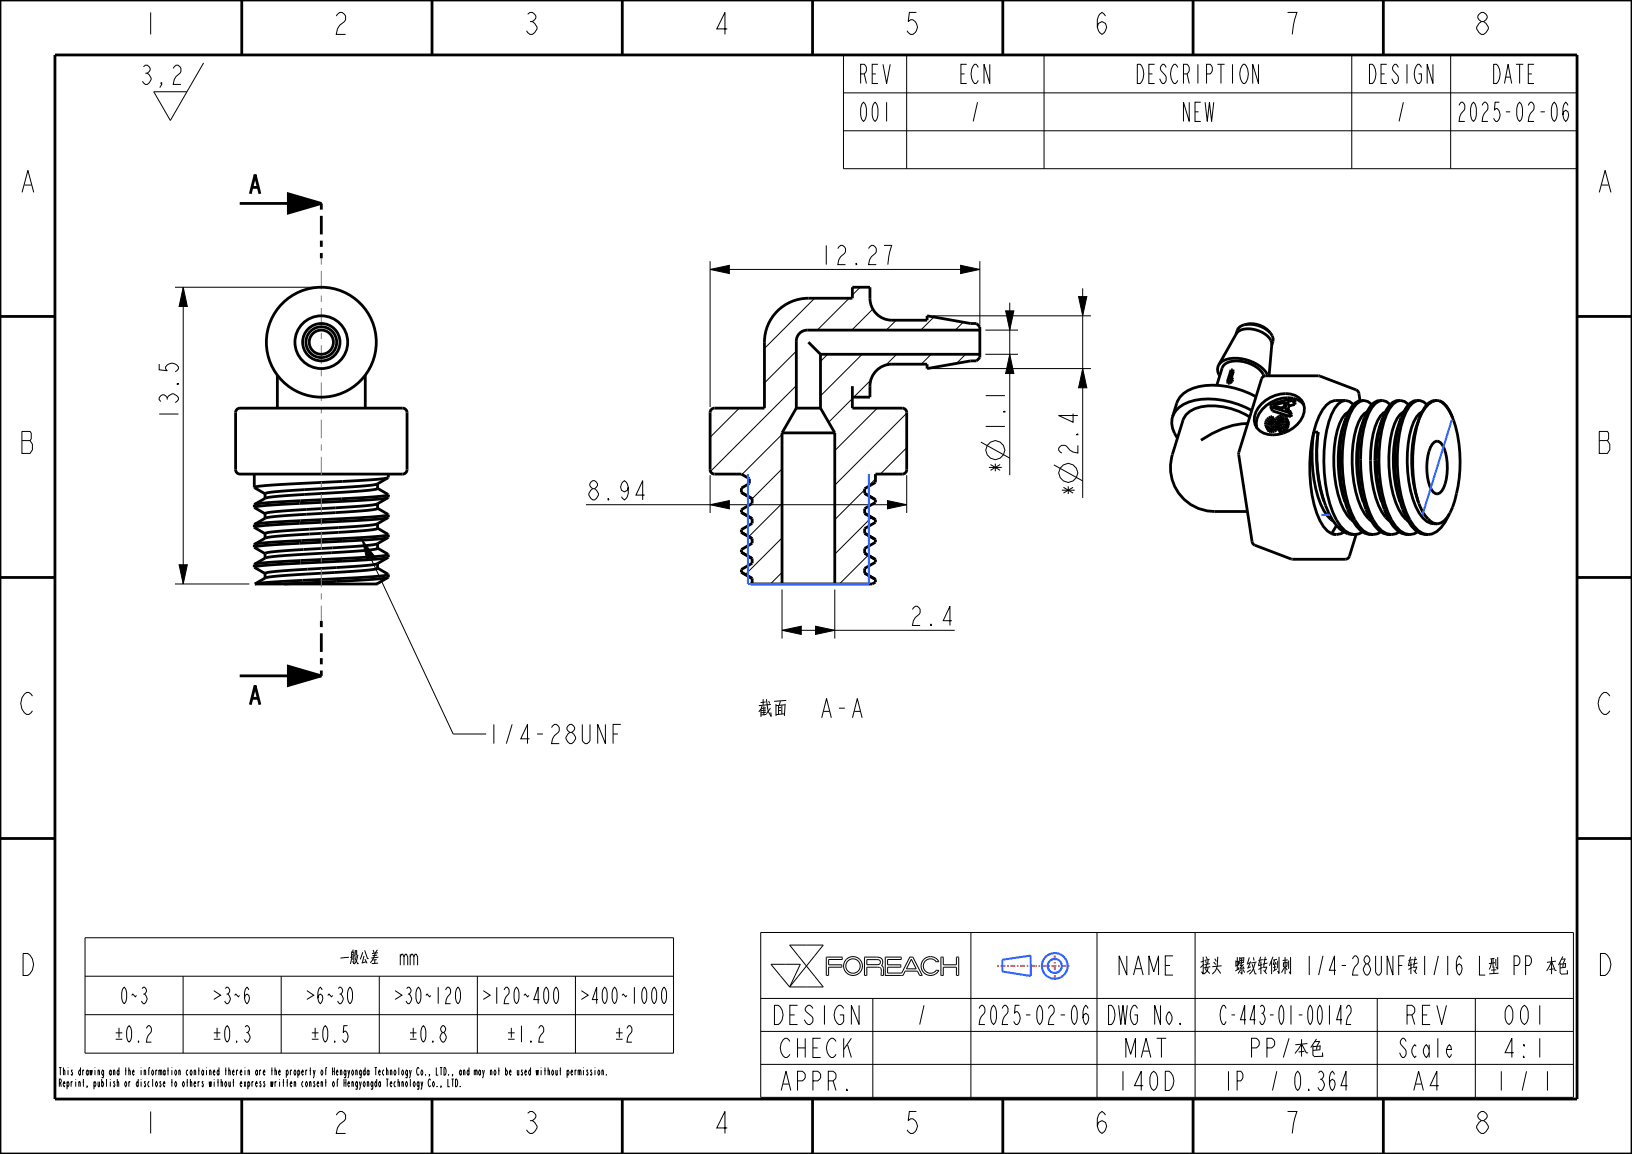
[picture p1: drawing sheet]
<svg xmlns="http://www.w3.org/2000/svg" width="297mm" height="210mm" viewBox="0 0 297 210" stroke-linecap="round" stroke-linejoin="round" font-family="sans-serif">
<g fill="none" stroke="#000" stroke-width=".18">
<path d="M26.1 12.2l.4-.3a.8 .8 0 0 1 .8 .8l-.5 .6a1.59 1.59 0 0 1 .7 1.2 1.15 1.15 0 0 1-1 .9l-.6-.6M26.5 13.3h.3M29.4 15.4l-.1-.3h.1v.3l-.3 .5M31.5 12.4l.6-.5h.3l.5 .5a1.35 1.35 0 0 1-.8 1.5l-.4 .6-.2 .9h1.4M37.1 11.4l-6.1 10.5-3-5.2h6M153.5 10h133.5v20.7h-133.5zM153.5 16.9h133.5M165 10v20.7M190 10v20.7M207 11.7a.96 .96 0 0 1 1 .9 2.6 2.6 0 0 1-.5 2.6h-.5zM229 11.7v3.5l-1-3.5v3.5M246 10v20.7"/>
<path d="M264 10v20.7M265.5 19.2l.4-.6h.3a1.25 1.25 0 0 1-.3 2l-.2 .6-.2 .9h1.1M285.3 19.2l-.3-.6a2.91 2.91 0 0 0 0 3.5 1.6 1.6 0 0 0 .3-1.7l-.3-.3-.4 .3-.2 .5M153.5 23.8h133.5M31.8 52.3h25.7M33.3 52.3l.8 3.5h-1.5zM33.3 52.3v54M129.2 49l3.5-.7v1.5zM129.2 47.5v26.6M129.2 49h49.1M148.3 54.3l-9.2 9.1M154.5 54.3l-5.8 5.8"/>
<path d="M156.5 52.3l-1.4 1.4M158.9 56.2l-3.9 3.9M160.9 44.7h1.4l-.4 1.1-.3 2.4M163.1 58.3l-1.8 1.8M169.7 57.5h28.8M170 57.7l-2.4 2.4M174.8 48.3l3.5 .7-3.5 .8zM175.3 58.6l-1.4 1.5M178.3 47.5v11.6M183 56.6h1.5l-.7 3.5zM183.8 55.1v31.4M196.3 54h1.5l-.8 3.5z"/>
<path d="M197 52.5v38.1M29 66.2v1.1l1.4 .2-.3-.4a1.12 1.12 0 0 1 1.8-.9l.6 .6v.3l-.6 .5M134.5 74.3l-5.3 5.3M142.3 79l-7.3 7.3M144.9 70.2l-15.6 15.6M144.9 63.9l-5.8 5.8M150.6 64.5l-1.3 1.3M155.1 72.5l-4.3 4.3M156.9 64.5l-7.6 7.5M158.5 69.1l-3.1 3.2M159.7 74.3l-7.8 7.7M163.2 64.5l-2 2"/>
<path d="M165 75.2l-13.1 13.1M169.5 64.5l-1.8 1.8M169.7 67.1h28.8M175.7 64.5l-1.6 1.6M179.3 64.5h6M179.3 60.1h6M183.8 64.5l.7 3.5h-1.5zM197 67.1l.8 3.5h-1.5zM65.9 98.3l2.2 2.8-1.4 .7zM65.9 98.3l16.6 35.3h6M106.6 91.8h58.4M117.3 90.1h-1.6l1.3-2.6v3.5"/>
<path d="M129.2 91.8l3.5-.7v1.5zM129.2 86.5v6.8M142.3 91.6l-6 6M142.3 97.9l-6.6 6.6M142.3 85.3l-5.4 5.5M157.4 89.1l-5.5 5.5M158.6 94.2l-6.7 6.6M159.3 87.2l-1.5 1.5M161.5 91.1l3.5 .7-3.5 .8zM165 81.5l-4.8 4.8M165 86.5v6.8M178.5 80.5l5.3 2.9"/>
<path d="M191.8 84.6l5.2 2.9M31.8 106.3h13.6M32.6 102.8h1.5l-.8 3.5zM142.3 114.7l3.5-.7v1.5zM142.3 114.7h31.4M142.3 107.3v8.9M142.3 104.2l-2.1 2.1M148.4 114l3.5 .7-3.5 .8zM151.9 107.3v8.9M158 101.1l-5.2 5.2M110.2 131.8v3.5l-1.4-3.5v3.5M111.6 133.6h.8"/>
<path d="M113 131.8h-1.4v3.5M15.5 170.6h107.1v21h-107.1zM15.5 177.6h107.1M33.3 177.6v14M51.2 177.6v14M69 177.6v14M72.8 174.1l.3-.5h.2l.2 .5v1.5M86.9 177.6v14M104.7 177.6v14M138.4 169.7h147.9v30h-147.9zM140.3 175.5h5.3l-1.9 4.1zM143.7 172h6.1l-3 3.8z"/>
<path d="M146.8 175.8l3 3.8h-6.1M146.8 175.8l-3.1 3.8M150.8 177.5v-1.5h2.4v-.4h-2.4v-1h2.4l.1-.4h-2.9v3.3h.4M157.8 174.6l2.1 .1 .3 .1v.4l-.4 .3h-2zM157.8 177.5v-1.5h1.9l.4 .1 .2 .2 .1 1.2h.4M160.8 177.5v-1.3l-.4-.5 .2-.6-.2-.7-.7-.2h-2.3l-.1 3.3h.5M164.3 177.5h.1M165.9 174.6l.8 1.7h-1.7zM166.1 174.2h-.5l-1.5 2.9h-2.6v-1.1h2.4v-.4h-2.4v-1h2.5v-.4h-2.9v3.3h3.2M166.1 174.2h.1M166.1 174.2l1.7 3.3h-.4l-.4-.8h-2.3l-.4 .8M170.4 175l-.7-.5h-.8l-.6 .5-.3 .8 .3 .8 .6 .4h.8l.7-.4"/>
<path d="M170.4 176.6h.1M170.4 175h.1M170.4 176.6h.4M170.4 175h.5l-.4-.5-.5-.3-.7-.1-.7 .1-.5 .4-.3 .5-.2 .5 .1 .7 .5 .8 1 .4 1-.2 .7-.7M170.8 176.6h.1M171.2 174.2h.5v1.4h2.4v-1.4h.4v3.3h-.4v-1.5h-2.4v1.5h-.5zM176.7 169.7v30M199.6 169.7v30M217.5 169.7v30M15.5 184.6h107.1M50.7 195.1h.3l-.1-.4a.68 .68 0 0 0 0 1l.1-.3M52.1 195.1l.2-.4a.58 .58 0 0 1-.1 1l-.1-.4"/>
<path d="M52.1 194.7v1.4M52.8 197.2h.3l-.1-.4a.68 .68 0 0 0 0 1l.1-.3M52.8 194.7v1M53.1 194.8l-.2-.1-.1 .3M53.5 197.1l.2-.3 .1 1M53.5 196.8v1M53.7 194.7a.68 .68 0 0 1 0 1 .68 .68 0 0 1 0-1zM54.2 195.1l.2-.4a.58 .58 0 0 1-.1 1l-.1-.4M54.2 194.7v1.4M54.9 195.1h.3l-.1-.4a.68 .68 0 0 0 0 1l.1-.3M55.2 196.9l-.1-.1a.68 .68 0 0 0 0 1l.1-.2M55.6 194.7v1"/>
<path d="M55.8 196.8a.68 .68 0 0 1 0 1 .68 .68 0 0 1 0-1zM55.9 194.8l-.2-.1-.1 .3M56.3 197.1l.2-.3 .1 1M56.3 194.8h.3M56.3 196.8v1M56.5 194.3v1.4M57 194.7l.2 .8-.2 .6M57.3 196.9l-.1-.1-.1 .1a.52 .52 0 0 1 0 .9l-.1-.3M57.4 194.7l-.2 .8M57.7 197.2h.3l-.1-.4a.68 .68 0 0 0 0 1l.1-.3M58.4 197.1l.2-.3 .1 1M58.4 196.8v1"/>
<path d="M58.6 194.7a.68 .68 0 0 1 0 1 .68 .68 0 0 1 0-1zM59.1 196.9h.3M59.2 194.8h.2M59.3 196.4v1.4M59.5 194.4l-.1-.1-.1 .2v1.2M60.7 196.8a.68 .68 0 0 1 0 1 .68 .68 0 0 1 0-1zM61.3 196.9h.2M61.6 196.5l-.1-.1-.1 .2v1.2M81.5 196.4v1.4h.4M82.4 196.4v1.4M82.9 196.4h.2a1.23 1.23 0 0 1 0 1.4h-.2zM83.7 197.6l.1 .2z"/>
<path d="M101.8 194.8h.3M102 194.3v1.4M103.2 195.1l.2-.4a.58 .58 0 0 1-.1 1l-.1-.4M103.2 194.7v1.4M103.9 195.1h.3l-.1-.4a.68 .68 0 0 0 0 1l.1-.3M104.6 194.7v1M104.9 194.8l-.2-.1-.1 .3M105.2 195l.2-.3 .1 1M105.2 194.7v1M105.5 195l.2-.3v1M106.2 194.3v.1M106.2 194.7v1"/>
<path d="M107 194.8l-.1-.1-.1 .1a.52 .52 0 0 1 0 .9l-.1-.3M107.7 194.8l-.1-.1-.1 .1a.52 .52 0 0 1 0 .9l-.1-.3M108.3 194.3v.1M108.3 194.7v1M109 194.7a.68 .68 0 0 1 0 1 .68 .68 0 0 1 0-1zM109.5 195l.2-.3 .1 1M109.5 194.7v1M110.3 195.5l.1 .2zM138.4 181.7h147.9M138.4 187.7h147.9M138.4 193.7h147.9M158.8 181.7v18"/>
<path d="M178.2 183.5l.4-.6h.2a1.25 1.25 0 0 1-.2 2.1l-.3 .6-.1 .8h1M198 183.5l-.4-.6a2.91 2.91 0 0 0 0 3.5 1.6 1.6 0 0 0 .4-1.7l-.4-.3-.4 .3-.1 .6M223.1 183.5l-.3-.6a.94 .94 0 0 0-.7 .9 2.98 2.98 0 0 0 .5 2.6h.2l.3-.5M245 183.5l.3-.6h.2a1.39 1.39 0 0 1-.2 2.1l-.3 1.4h.9M250.6 181.7v18M268.5 181.7v18"/>
<circle cx="181.1" cy="81.9" r="1.72"/>
<circle cx="194.4" cy="86.1" r="1.72"/>
<circle cx="155.2" cy="175.8" r="1.31"/>
<circle cx="155.2" cy="175.8" r="1.71"/>
</g>
<g fill="#000">
<path d="M52.5 35.3l6 1.7-6 1.8zM33.3 52.3l.8 3.5h-1.5zM129.2 49l3.5-.7v1.5zM174.8 48.3l3.5 .7-3.5 .8zM196.3 54h1.5l-.8 3.5zM183 56.6h1.5l-.7 3.5zM183.8 64.5l.7 3.5h-1.5zM197 67.1l.8 3.5h-1.5zM65.9 98.3l2.2 2.8-1.4 .7zM129.2 91.8l3.5-.7v1.5zM161.5 91.1l3.5 .7-3.5 .8zM32.6 102.8h1.5l-.8 3.5z"/>
<path d="M142.3 114.7l3.5-.7v1.5zM148.4 114l3.5 .7-3.5 .8zM52.5 121.2l6 1.8-6 1.7z"/>
</g>
<g fill="none" stroke="#000" stroke-width=".51">
<path d="M0 0h297v210h-297zM10 10h277v190h-277zM44 .1v10M78.6 .1v10M113.2 .1v10M147.9 .1v10M182.5 .1v10M217.1 .1v10M251.7 .1v10M43.6 37h14.9M52.5 35.3l6 1.7-6 1.8zM0 57.6h10"/>
<path d="M226.5 59.1a1.68 1.68 0 0 0-1.3 1M226.5 59.1a5.3 5.3 0 0 1 4.6 1.4M226.5 59.1a4.4 4.4 0 0 1 4.6 1.4M287 57.6h10M43.1 74.5l.6-.2h29.6a.8 .8 0 0 1 .8 .8v10.4a.8 .8 0 0 1-.8 .8h-29.6a.8 .8 0 0 1-.8-.8v-10.4zM142.3 78.8v27.5M142.3 78.8h9.6M144.9 74.3h4.4M144.9 74.3l-2.6 4.5M147.1 62.3l2.2 2.2M149.3 64.5v9.8M149.3 74.3l2.6 4.5"/>
<path d="M149.3 64.5h29M151.9 78.8v27.5M155.1 70.3v4h9.1a.8 .8 0 0 1 .8 .8v10.4a.8 .8 0 0 1-.8 .8h-4.9v1.5l-1.9 1.1v.9l1.9 1.1M155.1 72.3h3.2a5.5 5.5 0 0 1 1.2-4.9 4 4 0 0 1 2.8-1.1h6.4v.8l8-1.4h1l.6-.6v-5.6l-.6-.6h-1l-8-1.4v.8h-6.4a4 4 0 0 1-4-4v-2h-3.2v2h-8a8 8 0 0 0-8 8v12h-9.1a.8 .8 0 0 0-.8 .8v10.4a.8 .8 0 0 0 .8 .8h4.9l1.5 .8v.9l-1.5 .8v.8M178.3 60.1h-31.4a2 2 0 0 0-2 2v12.2M223.4 69.5l.1 .2h.3M223.4 69.5h.3M223.7 69.5l.1 .2M224.1 69.2l.1 .2M224.1 69.2l-.4 .3M224.2 68.8l.1 .2-.1 .4M224.2 68.8l-.1 .4"/>
<path d="M224.2 69.4l-.4 .3M224.4 67.3l.1 .3-.5 1.3M224.4 67.3h-.4l-.6 2.2M224.4 67.3l-.6 1.8 .4-.3M226.8 77.1a14.7 14.7 0 0 0-8.2 3M227.4 75.9a12 12 0 0 0-9.9-1.5 3.4 3.4 0 0 0-2.2 2.1l-1.9 6.2a8 8 0 0 0 7.6 10.4M230.4 77.5l.6 1M230.4 77.5l.2 .3M230.6 77.8l.4 .7M230.6 77.8h.3M230.8 77l.2 .4M230.9 76.6l.4 .7"/>
<path d="M230.9 76.6l-.1 .4M230.9 77.8l.4 .8M230.9 77.8h.3M231 78.5l.3 .1M231 76.4l.4 .7M231 76.4l-.1 .2M231.1 60.5a1.76 1.76 0 0 1 .6 1.6M231.2 74l.4 .8 3.3 1M231.2 74l3.4 1.1M231.2 77.8l.4 .8M231.2 76.3l.4 .7M231.2 76.3l-.2 .1"/>
<path d="M231.3 77.3l-.1 .1M231.3 78.6h.3M231.4 77.1l-.1 .2M231.4 76.2l.4 .7M231.4 76.2l-.2 .1M231.5 75.8a1.32 1.32 0 0 0-1.1 1.7M231.5 75.8l.4 .7-.1 .4M231.5 75.8l-.1 .4M231.6 77.8h-.4M231.6 77.8l.3 .7M231.6 77l-.2 .1M231.6 73.8l2.3-.6-.4 1.2z"/>
<path d="M231.8 76.9l-.2 .1M231.9 78.5l-.3 .1M231.9 77.5l-.3 .3M231.9 77.5l.4 .7M232.2 77.2l.3 .8M232.2 77.2l-.3 .3M232.3 78.2l-.4 .3M232.3 77l.4 .7M232.3 77l-.1 .2M232.5 76.6l.3 .7M232.5 76.6l-.2 .4M232.5 78l-.2 .2"/>
<path d="M232.6 76.3l.4 .8M232.6 76.3l-.1 .3M232.6 78l.4 .8 .3-.1M232.7 77.7l-.2 .3M232.8 77.3l-.1 .4M232.8 76.1l.4 .8M232.8 76.1l-.2 .2M233 78h-.4M233 78l.3 .7M233 77.1l-.2 .2M233.1 76l.4 .7M233.1 76h.2"/>
<path d="M233.1 76l-.3 .1M233.2 76.9l-.2 .2M233.3 76l.2 .1 .1 .5M233.3 76l.3 .6M233.4 77.8l-.4 .2M233.4 77.8l.4 .7M233.5 76.7l-.3 .2M233.5 76.7h.1M233.6 74.1l-.5 .1M233.6 76.6a1.01 1.01 0 0 1-.8 1l-.2 .4M233.8 77.4l-.4 .4M233.8 77.4l.3 .8"/>
<path d="M233.8 78.5l-.5 .2M233.9 77.1l.4 .7M233.9 77.1l-.1 .3M234.1 76v.3M234.1 76a1.2 1.2 0 0 0-1.3-.4 1.2 1.2 0 0 0-.8 1 .79 .79 0 0 1-1.1 .8l-.1-.4M234.1 76l.4 1M234.1 76.6l.4 .7M234.1 76.6l-.2 .5M234.1 76.3l.4 .7M234.1 76.3v.3M234.1 78.2l-.3 .3M234.2 73.1l.4 .8"/>
<path d="M234.2 73.1l-.4 1.3 .9 .3M234.3 77.8l-.2 .4M234.5 77.3l-.2 .5M234.5 77v.3M234.6 75.1l.3 .7M234.6 73.9l-.2 .7M234.7 74.7l.4 .7-.2 .4M234.7 74.7l-.1 .4M235.3 72.9l-1.1 .2M235.3 72.9l.3 .7M235.4 72.5l-4 1-.2 .5M235.4 72.5l.3 .7-.1 .4"/>
<path d="M235.4 72.5l-.1 .4M235.6 73.6l-1 .3M239.1 78.6a26.4 26.4 0 0 0 1.2 13.2 6.1 6.1 0 0 0 2.4 3M239.1 78.6a28.2 28.2 0 0 0 .5 14.8 6.1 6.1 0 0 0 2.7 3.7M239.1 78.6h.8M239.9 78.6a28.5 28.5 0 0 0 1.9 14.8 7 7 0 0 0 3.4 3.7l.9 .2M239.9 78.6a26.9 26.9 0 0 0 1 12.6M243.1 72.9a2.97 2.97 0 0 0-2.4 1.7l-1.2 2.5-.4 1.5M245 76a27.5 27.5 0 0 0 .5 17.3 6.8 6.8 0 0 0 2.9 3.7l1 .3M245 76a22.6 22.6 0 0 0-.3 15.3M245.4 75a3.3 3.3 0 0 0-1.6 2.1 22.5 22.5 0 0 0 .7 15.6l.7 1.1 1 1M246.3 73.7a1.79 1.79 0 0 0-2.8-.2 9.8 9.8 0 0 0-2.1 4.8 28.3 28.3 0 0 0 1.2 15 6.6 6.6 0 0 0 3 3.8l.9 .2 .9-.2 .6-.3"/>
<path d="M247.5 72.9l-.2-1.5-.3-.4-6.9-2.6h-9.8l-.3 .1-.4 .3-4.2 13.7 2.5 16.1 .1 .3 .4 .3M247.8 72.9a2.94 2.94 0 0 0-2.4 2l-.4 1.1M248.3 76a27.5 27.5 0 0 0 .5 17.3 6.8 6.8 0 0 0 2.9 3.7l1.1 .3M248.3 76a22.5 22.5 0 0 0-.2 15.3M248.8 75a4.4 4.4 0 0 0-2 3 23.2 23.2 0 0 0 .9 14.4l.6 1.1 .7 .9 .6 .4M249.7 73.7a1.8 1.8 0 0 0-2.8-.2 9.8 9.8 0 0 0-2.1 4.9 28.3 28.3 0 0 0 1.1 14.9 6.6 6.6 0 0 0 3.1 3.8l.9 .2 .8-.2 .6-.3M251.1 72.9a2.94 2.94 0 0 0-2.3 2l-.5 1.1M251.6 76a27.5 27.5 0 0 0 .6 17.4 6.7 6.7 0 0 0 2.9 3.6l1 .3M251.6 76a22.3 22.3 0 0 0-.2 15.3M252.1 75a3.8 3.8 0 0 0-1.8 2.6 22.3 22.3 0 0 0 1.2 15.6l.6 .9 .8 .8M253 73.6a1.74 1.74 0 0 0-2.7-.1 9.2 9.2 0 0 0-2.1 4.6 28.2 28.2 0 0 0 1.1 15.3 6.5 6.5 0 0 0 3 3.7l.9 .2 .8-.2 .7-.3M254.4 72.9a2.68 2.68 0 0 0-2.1 1.7l-.7 1.4"/>
<path d="M255 76a27.5 27.5 0 0 0 .5 17.3 6.7 6.7 0 0 0 3 3.8l1 .2M255 76a22.7 22.7 0 0 0-.2 15.3M255.4 75a3.3 3.3 0 0 0-1.6 2.2 22.5 22.5 0 0 0 .8 15.5l.6 1.1 1.1 1M256.3 73.7a1.8 1.8 0 0 0-2.8-.2 9.8 9.8 0 0 0-2.1 4.9 28.3 28.3 0 0 0 1.2 14.9 6.6 6.6 0 0 0 3.1 3.8l.9 .2 .8-.2 .6-.3M257.8 72.9a2.94 2.94 0 0 0-2.3 2l-.5 1.1M258.3 76.2a22.5 22.5 0 0 0-.2 15.1M258.3 76.2a25.6 25.6 0 0 0 .1 15.9 5.2 5.2 0 0 0 2.8 3.2h.3M258.8 75a4.2 4.2 0 0 0-1.9 2.8 23.2 23.2 0 0 0 .7 14.4 4.5 4.5 0 0 0 3.3 3.1h.6M259.7 73.6a1.87 1.87 0 0 0-3.2 .4 16.7 16.7 0 0 0-2.2 8.7 25.2 25.2 0 0 0 2.3 11.9 4.3 4.3 0 0 0 3.3 2.7 3.9 3.9 0 0 0 3.1-2.3l.7-1.4M261.1 72.9a2.94 2.94 0 0 0-2.3 2.1l-.5 1.2M261.9 72.9a4.5 4.5 0 0 1 2.5 3.1M261.9 72.9a2.4 2.4 0 0 0-2.5 1.3l-1.1 2"/>
<path d="M261.9 72.9a5.8 5.8 0 0 1 2.6 3.6 24.5 24.5 0 0 1-.6 16.8 3.1 3.1 0 0 1-2.4 2M46.3 99.1h.1M46.3 91.8h.1M46.3 95.4v.1M48.2 89.8v.9M68.7 99.8l2 1.1a44.6 44.6 0 0 1-8.5 .7l-7.5 .4a54.3 54.3 0 0 0-8.4 .7M68.7 96.1l2 1.2a44.6 44.6 0 0 1-8.5 .7l-7.4 .4a58.8 58.8 0 0 0-8.5 .7M68.7 92.5l2 1.2a44.6 44.6 0 0 1-8.5 .7l-7.5 .3a54.3 54.3 0 0 0-8.4 .7M68.7 88.9l2 1.1a48.5 48.5 0 0 1-8.5 .8l-7.5 .3a54.3 54.3 0 0 0-8.4 .7M68.7 99.8a41.4 41.4 0 0 1-8.3 .8 119 119 0 0 0-12 .9l-2.1 1.2M68.7 96.2l-.8 .2-1.9 .2-9.7 .6a47.6 47.6 0 0 0-8 .7l-2 1.2M68.7 91.7v.9l-1 .2-17.6 1.2a5.7 5.7 0 0 0-3.8 1.4"/>
<path d="M68.7 88v.9a38.6 38.6 0 0 1-8.1 .8l-10.8 .7a5.4 5.4 0 0 0-3.5 1.4M68.7 95.3v.9M68.7 98.9v.9M70.6 94.2l-4.7 .5-16.3 .8-2.2 .2-1.1 .3 1.9 1.1M70.6 97.8l-1.9 1.2a50.1 50.1 0 0 1-8.2 .7l-9.6 .6-1.9 .2-.8 .2M70.6 94.2a6.5 6.5 0 0 1-4.6 1.5l-16.5 1.1-1.3 .3v.8M70.6 90.6a5.7 5.7 0 0 1-3.8 1.4l-17.6 1.2-.9 .2-.1 .9M70.6 86.9l-1.9 1.2a48.1 48.1 0 0 1-8.1 .7l-9.7 .6-1.9 .2-.8 .2M70.6 97.8l-4.7 .5-16.4 .9-2.2 .1-1 .3 1.9 1.1M70.6 86.9l-3.2 .4-11 .6a64.9 64.9 0 0 0-10.1 .8l1.9 1.2M70.6 90.6l-4.7 .4-16.4 .9-2.2 .2-1 .2 1.9 1.2M70.7 90.5l-.1 .1"/>
<path d="M70.7 94.1l-.1 .1M70.7 86.9h-.1M70.7 97.8h-.1M134.9 96.9h.1M134.9 96.9l2 1.1v.9l-2 1.1v.5M134.9 93.2l2 1.2v.8l-2 1.2v.5M134.9 89.6l2 1.1v.9l-2 1.2v.4M134.9 93.2l.1 .1M134.9 89.6l.1 .1M157.4 97.1l1.9 1.1M157.4 97l1.9 1.2M157.4 93.4l1.9 1.2"/>
<path d="M159.3 90.9h.1M159.3 90.9v.5l-1.9 1.2v.8l1.9 1.2M159.3 94.6v.4l-1.9 1.2v.9M159.3 98.2v.5l-1.9 1.1v.9M242.3 97.1l.8 .2M243.2 95.6l-.9 1.5M244.6 96.8l-.5 .3-.9 .2-.9-.2M246.8 97.2l-1.3 4.1-.3 .4-.4 .1h-9.7l-6.7-2.6M261 80.5a.83 .83 0 0 1 1.2 .1 7.6 7.6 0 0 1 1.1 5.7 5.5 5.5 0 0 1-1.3 3.4 .83 .83 0 0 1-1.1-.1 7.6 7.6 0 0 1-1.2-5.7 5.5 5.5 0 0 1 1.3-3.4zM0 105.1h10M46.3 102.7h.1M48.2 100.7v.9"/>
<path d="M68.7 103.4l2 1.2a68.2 68.2 0 0 1-9.7 .7l-11 .6-3.6 .4M68.7 102.6v.8l-1.1 .3-17.6 1.2a5.5 5.5 0 0 0-3.6 1.4l22.3-.1M70.6 101.4l-3.2 .4-12.7 .7a44.6 44.6 0 0 0-8.4 .7l1.9 1.2M70.6 101.4a5.7 5.7 0 0 1-3.7 1.5l-17.6 1.2-1.1 .2v.9M70.6 105.1l-2.1 1.2M70.6 105.1a68.4 68.4 0 0 1-9.4 .7l-9.5 .5M70.7 101.4h-.1M70.7 105l-.1 .1M134.9 104.1l.1 .1M134.9 104.1l2 1.2v.8l-.3 .2h22.1l.6-.4v-.5M134.9 100.5l2 1.1v.9l-2 1.1v.5M134.9 100.5h.1"/>
<path d="M157.4 100.7l1.9 1.1M157.4 104.3l1.9 1.1M159.3 101.8v.5l-1.9 1.1v.9l1.9 1.1M287 105.1h10M43.6 123h14.9M52.5 121.2l6 1.8-6 1.7zM0 152.6h10M287 152.6h10M44 200.1v10M78.6 200.1v10M113.2 200.1v10M147.9 200.1v10"/>
<path d="M182.5 200.1v10M217.1 200.1v10M251.7 200.1v10"/>
<circle cx="58.5" cy="62.3" r="3.4"/>
<circle cx="58.5" cy="62.3" r="2.2"/>
<circle cx="58.5" cy="62.3" r="2.8"/>
</g>
<g fill="none" stroke="#36f" stroke-width=".38">
<path d="M187.6 173.9v3.7l-5.2-.8v-2.1l5.2-.8"/>
<circle cx="192" cy="175.8" r="2.34"/>
<circle cx="192" cy="175.8" r="1.29"/>
</g>
<path d="M181.5 175.8h6.8M191.9 173.3l.1 5M194.6 175.8h-6.2" fill="none" stroke="#c66" stroke-width=".38" stroke-dasharray=".3 .3 .9 .3" stroke-linecap="butt"/>
<path d="M58.5 37v10M58.5 113v10" fill="none" stroke="#000" stroke-width=".51" stroke-dasharray="1.1 1.1 3.4 1.1" stroke-linecap="butt"/>
<path d="M58.5 47v66" fill="none" stroke="#7c7c85" stroke-width=".18" stroke-dasharray="1.1 1.1 3.4 1.1" stroke-linecap="butt"/>
<!-- layer: 02___PRT_ALL_AXES -->
<g fill="none" stroke="#000" stroke-width=".51">
<path d="M50.5 68.2v6.1M66.5 68.2v6.1M213.4 75.9a4.5 4.5 0 0 0 .9 3.8M221.8 66.4l3.2-5.7a3.2 3.2 0 0 1 3.6-.7 3.3 3.3 0 0 1 2.8 2.7l-.4 5.7M221.8 66.4a3.3 3.3 0 0 1 3.3-1.2 6.5 6.5 0 0 1 5.6 3.2M221.8 66.4a1.83 1.83 0 0 0 .2 2M225.2 60.1l-.3 .7M226.8 77.1h.3M227.8 74.7a15.2 15.2 0 0 0-11.5-1.5 4.5 4.5 0 0 0-2.9 2.7M228.6 72.2a15.2 15.2 0 0 0-11.5-1.5 4.5 4.5 0 0 0-2.9 2.7l-.8 2.5M229.6 73.5a5.6 5.6 0 0 1 6.8-1.2 2.86 2.86 0 0 1 .3 4.2 6 6 0 0 1-6.7 2.3 2.86 2.86 0 0 1-1-4.6zM230 68.5a5.5 5.5 0 0 0-5.6-2.8 2.11 2.11 0 0 0-2 1.3l-1 3.1"/>
<path d="M231.7 62.1l-.3 .7M235.3 72.5a6 6 0 0 0-6.5 3.6l-.2 .9 .1 .9M235.4 72.5l.8 .2 .7 .5 .4 .5M243.1 72.9h1.8M247.8 72.9h.4M251.1 72.9h.4M254.4 72.9h.5M257.8 72.9h.4M261.1 72.9h.4M46.3 86.3v2.4M46.3 91.8v.5M46.3 95.5v.5"/>
<path d="M46.3 99.1v.5M70.7 86.3v.6M70.7 90v.5M70.7 93.7v.4M70.7 97.3v.5M221 93.1h6M246.1 97.3h.4M249.4 97.3h.5M252.8 97.3h.4M256.1 97.3h.5M259.5 97.3h.4M46.3 102.7v.5"/>
<path d="M70.7 100.9v.5M70.7 104.5v.5"/>
<circle cx="58.5" cy="62.3" r="10"/>
<circle cx="58.5" cy="62.3" r="4.8"/>
</g>
<!-- layer: 03___PRT_ALL_CURVES -->
<path d="M264.2 76.5l-5.3 17.2M158.1 86.3v20h-22v-20M240.4 93.7h1.6" fill="none" stroke="#36f" stroke-width=".38"/>
<g font-size="5.2">
<text x="26.1" y="6.3">1</text>
<text x="60.7" y="6.3">2</text>
<text x="95.4" y="6.3">3</text>
<text x="130" y="6.3">4</text>
<text x="164.6" y="6.3">5</text>
<text x="199.2" y="6.3">6</text>
<text x="233.9" y="6.3">7</text>
<text x="268.5" y="6.3">8</text>
<text x="3.8" y="35">A</text>
<text x="290.8" y="35">A</text>
<text x="3.8" y="82.5">B</text>
<text x="290.8" y="82.5">B</text>
<text x="3.8" y="130">C</text>
<text x="290.8" y="130">C</text>
<text x="3.8" y="177.5">D</text>
<text x="290.8" y="177.5">D</text>
<text x="26.1" y="206.3">1</text>
<text x="60.7" y="206.3">2</text>
<text x="95.4" y="206.3">3</text>
<text x="130" y="206.3">4</text>
<text x="164.6" y="206.3">5</text>
<text x="199.2" y="206.3">6</text>
<text x="233.9" y="206.3">7</text>
<text x="268.5" y="206.3">8</text>
</g>
<g font-size="4.6">
<text x="156.7" y="15.2">REV</text>
<text x="174.9" y="15.2">ECN</text>
<text x="208.6" y="15.2">DESCRIPTION</text>
<text x="249.9" y="15.2">DESIGN</text>
<text x="272.1" y="15.2">DATE</text>
<text x="156.7" y="22.1">001</text>
<text x="176.6" y="22.1">/</text>
<text x="215.4" y="22.1">NEW</text>
<text x="254.1" y="22.1">/</text>
<text x="267" y="22.1">2025-02-06</text>
<text x="45" y="35.3">A</text>
<text x="149" y="48.2">12.27</text>
<text x="32.5" y="76.7" transform="rotate(-90 32.5 76.7)">13.5</text>
<text x="182.9" y="79" transform="rotate(-90 182.9 79)">1.1</text>
<text x="196.2" y="83.1" transform="rotate(-90 196.2 83.1)">2.4</text>
<text x="182.9" y="86.5" transform="rotate(-90 182.9 86.5)">*</text>
<text x="106.6" y="91">8.94</text>
<text x="196.2" y="90.6" transform="rotate(-90 196.2 90.6)">*</text>
<text x="165.3" y="113.8">2.4</text>
<text x="45" y="128.2">A</text>
<text x="135.4" y="130.6">截面</text>
<text x="150.6" y="130.6">A-A</text>
<text x="88.5" y="135.3">1/4-28UNF</text>
<text x="204" y="177.4">NAME</text>
<text x="215.2" y="177.4">接头 螺纹转倒刺 1/4-28UNF转1/16 L型 PP 本色</text>
<text x="141.8" y="186.4">DESIGN</text>
<text x="166.9" y="186.4">/</text>
<text x="179.6" y="186.4">2025-02-06</text>
<text x="202.6" y="186.4">DWG No.</text>
<text x="224.1" y="186.4">C-443-01-00142</text>
<text x="256.2" y="186.4">REV</text>
<text x="274" y="186.4">001</text>
<text x="143" y="192.4">CHECK</text>
<text x="205.2" y="192.4">MAT</text>
<text x="227.6" y="192.4">PP /本色</text>
<text x="255.3" y="192.4">Scale</text>
<text x="274" y="192.4">4:1</text>
<text x="143" y="198.4">APPR.</text>
<text x="204" y="198.4">140D</text>
<text x="222.9" y="198.4">IP</text>
<text x="230.9" y="198.4">/</text>
<text x="236.1" y="198.4">0.364</text>
<text x="257.3" y="198.4">A4</text>
<text x="272.4" y="198.4">1</text>
<text x="276.6" y="198.4">/ 1</text>
</g>
<g font-size="3.9">
<text x="60.2" y="175.6">一般公差</text>
<text x="74.9" y="175.6">mm</text>
<text x="22.2" y="182.6">0~3</text>
<text x="38.6" y="182.6">＞3~6</text>
<text x="55.7" y="182.6">＞6~30</text>
<text x="72.1" y="182.6">＞30~120</text>
<text x="88.5" y="182.6">＞120~400</text>
<text x="106.3" y="182.6">＞400~1000</text>
<text x="20.7" y="189.6">±0.2</text>
<text x="38.6" y="189.6">±0.3</text>
<text x="56.4" y="189.6">±0.5</text>
<text x="74.3" y="189.6">±0.8</text>
<text x="92.1" y="189.6">±1.2</text>
<text x="111.5" y="189.6">±2</text>
</g>
<g font-size="1.8">
<text x="10.6" y="195.7">This drawing and the information contained therein are the property of</text>
<text x="10.6" y="197.8">Reprint, publish or disclose to others without express written consent of</text>
<text x="60.3" y="195.7">Hengyongda Technology Co., LTD., and may not be used without permission.</text>
<text x="62.4" y="197.8">Hengyongda Technology Co., LTD.</text>
</g>
</svg>
